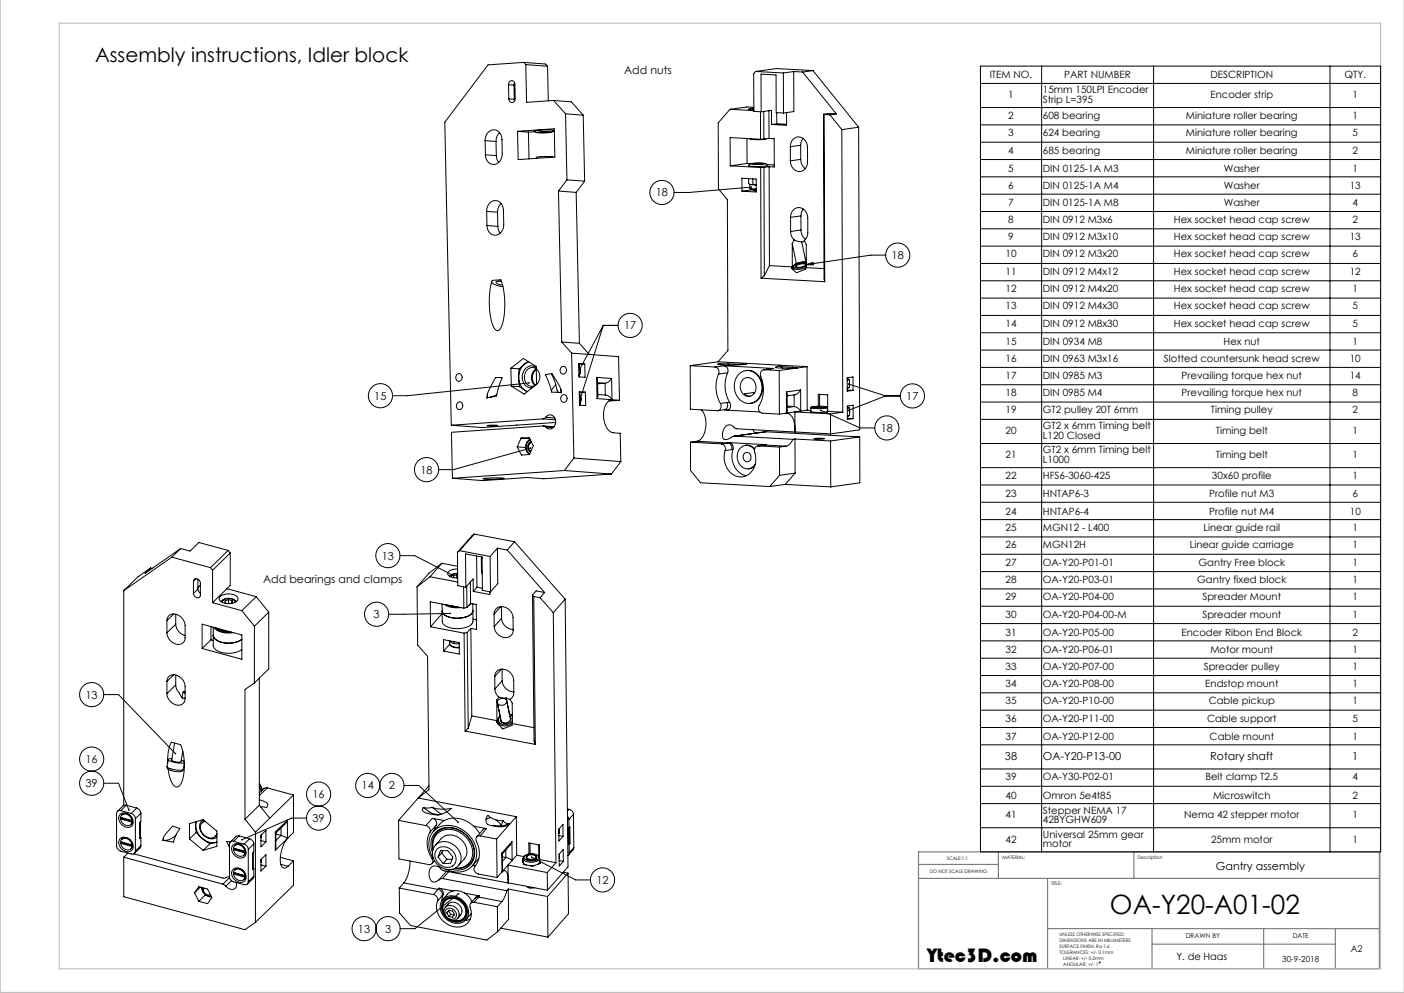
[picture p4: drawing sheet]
<svg xmlns="http://www.w3.org/2000/svg" width="594mm" height="420mm" viewBox="0 0 594 420" stroke-linecap="round" stroke-linejoin="round" font-family="sans-serif">
<g fill="none" stroke="#000" stroke-width=".42">
<path d="M215.1 35.8a1.38 1.38 0 0 1 1.3-1.7 1.38 1.38 0 0 1 1.4 1.5l.2 6a1.38 1.38 0 0 1-1.3 1.8 1.38 1.38 0 0 1-1.4-1.6M215.1 35.8l.2 6M215.1 35.8l2.3 .2M217.4 36l.2 6M217.7 35l-.3 1M221.6 26.4l-15.1 1-18.3 24.3 2.7 128.2M221.6 26.4l.8 .9M221.6 26.4l9.2 .7 .9 .9M222.4 27.3l.4 16 11.4-.8M222.4 27.3l9.3 .7M231.7 28l.3 14.7M319.7 30.2l11.7 .7"/>
<path d="M319.7 30.2l-.8 1v15.9l3.1 .2M331.4 30.9l.1 16.9M335.8 30.3l.1 16.9-4.4 .6M335.8 30.3l3.8 .2M335.8 30.3l-4.4 .6M339.6 30.5l14.2 17.7M343.9 29.9l-4.3 .6M343.9 29.9l19.4 23.9M343.9 29.9l-15.4-.9-8.8 1.2M414.8 28h169.3v332.3h-169.3zM414.8 35.3h169.3M440.7 28v332.3"/>
<path d="M488.1 28v332.3M562.7 28v332.3M205.2 59.5a3.7 3.7 0 0 1 1.6-3.8 3.7 3.7 0 0 1 4.1 0l.8 .9 .6 1.8 .2 6.6a3.7 3.7 0 0 1-1.6 3.8 3.7 3.7 0 0 1-4.1 0l-1-1.5-.4-1.8M205.2 59.5l.2 6M205.2 59.5l4.7 .3M209.9 59.8l.1 6M211.4 56.1l-1.2 1.8-.3 1.9M215.3 41.8l2.3 .2M217.6 42l.1 .7M219 55.5l15.5-1 .2 11.9-15.5 1.1zM219 55.5l4.6 .4M223.6 55.9l.2 11.3"/>
<path d="M226.7 55.8l-3.1 .1M226.9 56l3.7-.3 2.9 .2-3.7 .3zM228.1 56l4.2-.1zM233.5 55.9l.7-.7-4.2-.2-3.8 .4 .7 .6M234.2 42.5l5.1 5.6M234.2 42.5l7.5 .6 5 5.6M234.5 55.5l-.7 .1M239.3 48.1l.6 28M239.3 48.1l7.4 .6M246.7 48.7l.6 27.9M308.9 46.2l-5 5.7 .1 27.9 3.7 4.7 .3 63.8-4.2 4.7M308.9 46.2l10 .6"/>
<path d="M316 58.6l.1 10.6M317.2 58.7a15.3 15.3 0 0 0 6.8 .1M318.9 45.4l-2.9-.2-7.1 1M318.9 45.8l-2.2 .4 2.2 .3M321.7 47.3l.1 11.6M321.8 58.9l-12.9-.7v11.9M322 47.3l4.4-.6v5.9M322 47.3v-16l6.3 .4 .1 15.9 3.1 .2M323.1 47.1l.1 11.8M323.2 58.9h-1.4M325.3 46.8l.1 11.8M325.4 58.6l2.1 .1 .1 11.9-2.2-.1"/>
<path d="M325.4 58.6l-2.2 .3M328.6 47.6v4.7M328.6 52.3l-2.2 .3M328.6 52.3l4.2 .3M332.8 47.6v5.4l-6.4-.4M339.7 58.5l-.6 1.1-.4 1.8M348.4 48.3l.3 .1M348.4 48.3l.2 69.7 .3 1.1M348.7 48.4l2.4 .2M348.7 48.4l.2 70.7M351.1 48.6l5.1 6.2M353.8 48.2l-2.7 .4"/>
<path d="M353.8 48.2l-3.2-.2-2.2 .3M356.2 54.8l.4 119.5M363.3 53.8l-7.1 1M363.3 53.8l.4 128-12.3 1.7M414.8 45.5h169.3M414.8 52.8h169.3M205.4 65.5l4.6 .3M210 65.8l.2 1.3 .8 1.6M233.9 66.5l-1.3-.3-3.6 .1a2.4 2.4 0 0 0-2.4 .7M239.9 76.1l-3.6 4.7M239.9 76.1l7.4 .5M247.3 76.6l-3.5 4.8"/>
<path d="M308.9 70.1l12.9 .8M313.9 75.4l6 .3v5.5l-6-.3zM316.1 69.2h1.3l-.8 .8 .2 .2 3.7 .2 4.3-.3-.8-.9M316.1 69.2l-7.2 .9M316.7 75.6v2.1l.9 .4M317.3 79.6l2.6 .3M317.3 79.6l.5 .5M317.5 69.2l3.5-.2 3 .2-3.6 .3zM317.6 78.1l-.4-.2 .1 1.7M317.6 78.1l2.3 .1M317.8 79.2l-26.4 2.2h-6.2M318.5 75.7v2.3"/>
<path d="M318.5 78l1.4 .2M318.5 78l-.9 .1M318.6 69.2l4.2 .1zM321.8 70.9l.2 46.8M323.2 70.8l-1.4 .1M323.2 70.8l.2 45.8M324.4 69.6l3.2 .2M325.4 70.5l.1 41.9M325.4 70.5l-2.2 .3M334.4 62a3.6 3.6 0 0 1 3.1-4.1 3.6 3.6 0 0 1 4 3.3l.2 7.2a3.6 3.6 0 0 1-3.1 4.1 3.6 3.6 0 0 1-4-3.2l-.2-1.3M334.4 62v6M338.7 61.4l.1 6"/>
<path d="M338.7 61.4l-4.3 .6M338.8 67.4a4.8 4.8 0 0 0 1.9 3.9M338.8 67.4l-4.4 .6M414.8 60.1h169.3M414.8 67.5h169.3M414.8 74.8h169.3M205.9 89.4a3.7 3.7 0 0 1 1.6-3.8 3.7 3.7 0 0 1 4.1 0l.7 .9 .6 1.8 .2 6.6a3.7 3.7 0 0 1-1.5 3.8 3.7 3.7 0 0 1-4.2 0l-1-1.4-.4-1.9M205.9 89.4l.1 6M205.9 89.4l4.6 .4M206 95.4l4.6 .3M210.5 89.8l.1 5.9M210.6 95.7l.3 1.5 .7 1.4"/>
<path d="M212 86l-1.2 1.9-.3 1.9M236.3 80.8l1.3 63.8M236.3 80.8l7.5 .6M243.8 81.4l1.3 63.8M317.9 80.1l2 .2M318.6 80.2l-4.7 .7M319.9 80.3l-1.2 .2 1.2 .2M334.5 91.9a3.6 3.6 0 0 1 3.1-4.1 3.6 3.6 0 0 1 4 3.2l.2 7.3a4.4 4.4 0 0 1-1.5 3.4M334.5 91.9v6M334.5 97.9a4.9 4.9 0 0 0 1.5 3.6M338.8 91.3l-4.3 .6M338.8 91.3l.1 6"/>
<path d="M338.9 97.3a4.8 4.8 0 0 0 1.9 3.9M338.9 97.3l-4.4 .6M339.8 88.4l-.6 1.1-.4 1.8M414.8 82.1h169.3M414.8 89.5h169.3M414.8 96.8h169.3M208 119.3l1.6 1.2 3.2 .7M208.3 118.6l3.6-.3a31.7 31.7 0 0 1 0 20.3 1.55 1.55 0 0 1-1.6 1.3 1.55 1.55 0 0 1-1.5-1.5 32.4 32.4 0 0 1-.5-19.8zM212.2 119.1l-.2-.1a1.35 1.35 0 0 0-2.1 .6l1.1 .6 1.6 .3M322 117.7l26.9 1.4M323.4 116.6l-1.4 1.1M325.5 112.4l9.7 .5"/>
<path d="M325.5 112.4l-2.1 4.2M335.2 103.1v9.8M335.2 103.1l1.7 8.4M335.2 112.9l-.3 .6 2.1 1.9 3.8-1.6 .3-.6M335.4 113.2l.2 .9M336 101.5l3.2 .8M336 101.5l-.8 1.6M336.8 112.1l1.3-.7a1.98 1.98 0 0 1 2.9 .5l-1.8 1a2.23 2.23 0 0 1-2.7-.4zM339.2 102.3l1.8 8.6M340.3 101.7l-.5 .5-.6 .1M340.3 101.7l.8 1.7v9.8M340.8 112.2a1.04 1.04 0 0 0-1.7-.6 2.12 2.12 0 0 0-2.2 1.3l.1 .1"/>
<path d="M340.8 112l3.2-1 .1 1zM341.1 112.4l-1.9 .8a2.82 2.82 0 0 1-3.5-.5 5.7 5.7 0 0 1 5.4-1.8h-2.3a3.4 3.4 0 0 0-3.4 2.3M341.1 113.1l-2.1 .7a3.3 3.3 0 0 1-3.6-.6M341.1 113.2l7.5 .4M374.7 107.9h-6.2l-27.7 4.1M414.8 104.1h169.3M414.8 111.4h169.3M414.8 118.8h169.3M255.2 137.6h6.3M255.2 137.6l-9.7 31M255.2 137.6l-10.1 18.8M414.8 126.1h169.3"/>
<path d="M414.8 133.4h169.3M193.4 158.4a1.56 1.56 0 0 1 2.2 .8 1.56 1.56 0 0 1-1.2 2.1 1.64 1.64 0 0 1-1.6-1.1 1.64 1.64 0 0 1 .6-1.8zM216.2 155.7l5.2-4.1 5.5 3.4 .1 7.5-5.3 4.2-5.4-3.4M216.2 155.7l.1 7.6M216.2 155.7l3.5 .3M219.4 159.8a6.5 6.5 0 0 0 2.8 5.4M219.4 159.8l.4 3.7 2.4 1.7M219.7 156l-.3 3.8M222 154a7.2 7.2 0 0 0-2.6 5.8M222 154l-2.3 2M223.1 156.4a3.2 3.2 0 0 1 3.8-.5 3.2 3.2 0 0 1 1.5 3.6 3.3 3.3 0 0 1-1.8 3.4 3.3 3.3 0 0 1-3.8-.6 4.6 4.6 0 0 1 .3-5.9zM223.5 152.9l-1.5 1.1"/>
<path d="M223.7 153.1l-1.7 .9M226.9 155.5a4 4 0 0 0-4.4 .1 4 4 0 0 0-1.5 4.1 4 4 0 0 0 4.2 4.3M226.9 156.3a4.5 4.5 0 0 0-.3 6.7M226.9 156a4.5 4.5 0 0 0-.5 7.1M233.3 158.1l1.5 3.5 .9 3.5a1.33 1.33 0 0 0 1.5 1M237.5 155.3a1.56 1.56 0 0 1 2.2 .9 1.56 1.56 0 0 1-1.2 2 1.64 1.64 0 0 1-1.5-1.1 1.64 1.64 0 0 1 .5-1.8zM237.6 144.6l4.2 4.8M237.6 144.6l7.5 .6M241.8 149.4l1 44.3M241.8 149.4l19.9 1.5 .4 18.4M244.8 153.7l2.6 .2 .1 5.7-2.6-.2zM244.8 154.9a3.1 3.1 0 0 1 .1 3.9"/>
<path d="M244.8 154.9a3.2 3.2 0 0 1 .1 3.9M245.1 154.1v1.1M245.1 154.1h-.3M245.1 145.2l4.2 4.7M245.2 158.5v.9M247.4 153.9l-2.3 .2M252.4 159.6l.4 1.2 .1 6.7-.3 1.1M252.4 159.6l6.3 .5M252.4 159.6l.2 9M292 154.7l.1 18.4 11.3 .6a1.94 1.94 0 0 0 1.4-3.1M292 154.7l10.5 .5M302.5 155.2a2.09 2.09 0 0 1 1.5 3"/>
<path d="M303.8 153l37.6 2.1M303.8 153l-11.8 1.7M304 158.2a14 14 0 0 0 .8 12.4M304.3 153.8l-.7 .2 5.7 .5 6.5-.5-7.8-.2M304.3 153.8h3.7M304.3 153.8l.8 .5M306.3 154.7a2.09 2.09 0 0 1 1.5 3M306.3 154.7l20.9 1.1M306.3 154.7l-3.8 .5M307.8 157.7a14 14 0 0 0 .9 12.6M307.8 157.7l-3.8 .5M308 153.8l.6 .7"/>
<path d="M312.8 158.1a5.7 5.7 0 0 1 9.3 3.7 6.4 6.4 0 0 1-5.9 8.8 7.5 7.5 0 0 1-3.4-12.5zM315.6 156.7a7.1 7.1 0 0 1 6.4 10.5 5.5 5.5 0 0 1-4.5 3.4M327.2 155.8l-4.1 .6M327.2 155.8l-.3 .1M328.2 155.2l1.7-.4 7.5 .8-6.7 .1-2.5-.2zM329.7 156.7l-6.4-.3a1.88 1.88 0 0 0-1.4 2.8 14.5 14.5 0 0 1-1 13.1 2.05 2.05 0 0 0 1.6 2.5l7.2 .4M329.7 156.7v18.5M329.9 154.8l1.3 .9M335.4 155.3l-.1 .5M341.4 155.1l.1 18.4M341.4 155.1l-11.7 1.6M358.4 159.8l2.5-.4v5.7l-2.5 .4z"/>
<path d="M358.4 159.9l.9 .7M414.8 140.7h169.3M414.8 148.1h169.3M414.8 155.4h169.3M193.6 170.3a1.56 1.56 0 0 1 2.2 .9 1.56 1.56 0 0 1-1.2 2 1.64 1.64 0 0 1-1.5-1.1 1.64 1.64 0 0 1 .5-1.8zM206.2 166.8l3.4-7h2.8l-1.7 5-.6 2.7-4.1 .8M206.2 166.8l-.2 1.5M206.2 166.8l.1 1.4-.3 .1M210.2 166.9l-2.5 1h.3M216.3 163.3l3.6 .3M218.6 179.8h.1M222.2 165.2l.9 .4z"/>
<path d="M223.8 162l-51.5 5.4h-6.2M229.7 177.2l-38.8 2.7M229.7 177.2l5.3 .4M230.8 176.5l-1.1 .7M230.8 176.5a2.4 2.4 0 0 1 3-.7 2.4 2.4 0 0 1 1.3 2.8 2.47 2.47 0 0 1-1.3 2.5 2.47 2.47 0 0 1-2.9-.4M230.8 176.5l3.9 .3M235.1 178.7l-31.2 2.1-13-.9M235.1 162.7l-1.4 1.8-.4 .9M237.3 164.6l-3.7-6.5-2.9 .4 2 4.7 .7 2.7 4.1 .2M237.3 164.6l.2 1.5M237.8 167.3a1.56 1.56 0 0 1 2.2 .8 1.56 1.56 0 0 1-1.2 2.1 1.64 1.64 0 0 1-1.6-1.1 1.64 1.64 0 0 1 .6-1.8zM245.1 165.7l2.6 .2 .1 5.7-2.6-.2z"/>
<path d="M245.2 170.7a3.3 3.3 0 0 0-.1-3.8 3.1 3.1 0 0 1 .1 3.9M245.3 166l.1 1.2M245.3 166.1h-.2M245.4 170.4v1M247.7 165.9l-2.4 .1M252.6 168.6l6.3 .5M252.8 161.9l3.2 .2M252.9 166.8l3.4 .3a3.8 3.8 0 0 1 2.6 2M256 162.1l-3.2 .2M256 162.1l.1 5M258.7 160.1a4.2 4.2 0 0 1-2.7 2M258.7 160.1l.2 9"/>
<path d="M259.2 169.1a4.9 4.9 0 0 0-3.8 5.5 8.1 8.1 0 0 0 3.7 8.4l3.3 .3 .3 11.9M259.2 169.1l2.9 .2M259.2 169.1h-.6M262.1 169.3l-4.6 .3M296.7 173.3a10 10 0 0 1-1 13l-.8 .3M306.4 173.3l-2.7 .4M306.4 173.3l1.1 .2M307.5 173.5l14 .7M307.5 170.3h1.2M307.5 170.3a1.99 1.99 0 0 1-1.1 3M307.5 170.3l-2.7 .3M308.7 170.3a1.97 1.97 0 0 1-1.2 3.2"/>
<path d="M314.2 160.7a3.5 3.5 0 0 1 4.2-.3 3.5 3.5 0 0 1 1.4 3.9 3.3 3.3 0 0 1-3.1 3.4 3.3 3.3 0 0 1-3.4-3.1l-.1-1.9zM319.1 166.3l-.3-.3-3.8 .6 1.3 .8 1 .2M332.7 165.8l.3 1 .1 6.7-.4 1.2M332.7 165.8v8.9M333.1 171.8l2.9 .2M336 167v5M336 172l-2.9 .4M338.7 164.9a3.7 3.7 0 0 1-2.4 2.1l-3.3 .4M338.7 164.9l.1 9-1.5-1.5-1.3-.4M338.7 164.9l-6 .9M341.5 173.5l1.6 .1M341.5 173.5l-8.8 1.2"/>
<path d="M343 172.5l3.5 .3 3.5-.3 .1 1.7M343 172.5l.1 1.7M343.1 174.2l.1 .1M343.1 174.2l-.1 .1M343.5 172.1l3.2-.3 2.9 .3-3.2 .3zM343.6 172l-.5 .5M344.3 172.1h4.5l-2.5 .2zM346.2 171.8v-5l4 .2v7M346.8 166.8v5M347.2 173.5l16.7 7.5h6.2M347.9 172.3h-2.8M349.5 172l.5 .5"/>
<path d="M350 174.2l-.2 .1M350.1 174.2h.1M350.2 174l6.4 .3M350.2 174l-.2 .3-3.7 .2-3.4-.2 .2-.3M351.4 175.1l-15.1-.9-.1 8.5a10 10 0 0 0-2-7.4l-1.3-.5-3.2 .4M351.4 175.1v8.4M356.6 174.3l-5.2 .8M358.4 165l2.5 .1M358.5 171.7l2.4-.3 .1 5.7-2.5 .3zM358.5 171.8l.9 .8M358.5 176.9l2.5 .2M358.9 162.4l15.8 5.1"/>
<path d="M359.3 160.6v3.2M359.3 160.6l-.9 .1M359.3 163.8l-.9 .6M359.3 163.8l-.9 .1M359.4 172.6v3.1M359.4 172.6l-.9 .1M359.4 175.7l-.9 .7M359.4 175.7l-.9 .2M374.7 167.5h6.2M374.7 167.5l-15.7 6.1M414.8 162.7h169.3M414.8 170.1h169.3"/>
<path d="M414.8 177.4h169.3M206.1 180l4.5-.1zM218.8 189l3.6 .3M220.4 185.3l3.4-.2 1.8 3.4-1.6 3.7-3.4 .3-1.8-3.5M220.4 185.3l-1.6 3.7M220.4 185.3l3.7 .3M224.2 185.8a3.8 3.8 0 0 0-.2 6.4M224.4 186.1a3.4 3.4 0 0 0-.2 5.8M224.5 189.5l-32.7 9.1h-6.2M224.7 186.8a2.46 2.46 0 0 0-1.5 2.1 2.46 2.46 0 0 0 1.3 2.3M224.9 187.1a2.17 2.17 0 0 0-.3 3.8M230 180.2l4.4 .3"/>
<path d="M230.9 180.7l-1.1-.5-38.8 2.7 .4 19.4M230.9 180.7l3.1 .2M238.8 199l-47.4 3.3M238.8 199l19.9 1.5M242.8 193.7l-4 5.3M242.8 193.7l19.9 1.5M262.7 195.2l-4 5.3M292.1 187l13.1 .7M292.1 187l.1 12 4.2 5.2 29.2 1.6M294.9 186.6l-2.8 .4M294.9 186.6l13.1 .8M305.2 187.7a2.07 2.07 0 0 1 1.6 2.8"/>
<path d="M308 187.4a2.07 2.07 0 0 1 1.5 2.8M308 187.4l-2.8 .3M308.6 187.2a2.11 2.11 0 0 1 1.5 2.8M308.6 187.2l15.5 .9M308.6 187.2l-.6 .2M309.5 190.2l-2.7 .3M310.1 190a8.5 8.5 0 0 0 5.7 11.2M310.1 190l-.6 .2M310.8 184.5l24.6 1.3M315.1 191.7a1.86 1.86 0 0 1 2.6 1.4 1.86 1.86 0 0 1-2.2 2.1 2.21 2.21 0 0 1-.4-3.5zM315.4 188.4a3.9 3.9 0 0 1 3.9 1.5M318.7 181.7l.8 1.5"/>
<path d="M319.2 190.2a4 4 0 0 0-4.7-1.6 4 4 0 0 0-2.6 4.2 4.4 4.4 0 0 0 1.9 4.6 4.4 4.4 0 0 0 4.9-.1l.8-.9M319.3 197l-1.3 1-1.2 .3M323.5 188.2h.1M323.6 188.2l-3 .4M323.6 188.2l8.9 .5M324 182.6l-13.5 1.9M324 182.6l-13.2 1.9M324 182.6l39.7 2.2M324.1 188.1l-.6 .1M324.1 188.1l-.5 .1M329.8 189.1l-9-.5a2.14 2.14 0 0 0-1.3 3.5 7.4 7.4 0 0 1-6.4 9.6 8.4 8.4 0 0 1-6.3-11.2M329.8 189.1v11.9"/>
<path d="M332.5 188.7l-2.7 .4M335.4 185.8a4.3 4.3 0 0 1-2.9 2.9M336.3 185.7l.1 14.4M336.3 185.7l15.1 .8M336.3 185.7l-.9 .1M344.3 185.6l4.5-.1zM351.4 183.5l-40.5-2.4a2.6 2.6 0 0 0-2.8-1.4 2.6 2.6 0 0 0-2.1 2.4 3.3 3.3 0 0 0 .6 3.8 5.9 5.9 0 0 0 3.7-1.4h.5M351.4 186.5l.1 19.4M363.7 184.8l-12.3 1.7M363.7 184.8l.1 19.4-12.3 1.7M414.8 187.6h169.3M414.8 197.8h169.3"/>
<path d="M204.3 202.5l4.3-.4 4.7 .2-4.3 .4zM258.7 200.5l-28.6 2-6.9-.5-18.8 1.3-13-1M329.8 201l-4.2 4.8M332.2 204.9l19.3 1M332.2 204.9l-6.6 .9M336.4 200.1l-6.6 .9M336.4 200.1l-4.2 4.8M414.8 205.1h169.3M414.8 212.5h169.3M414.8 219.8h169.3M72.7 235.7l-20.3 14.1M72.7 235.7l16.4 4.4"/>
<path d="M76.4 232l-3.7 3.7M76.4 232l4 1.1 3.7-3.7 12.4 3.4M76.4 232l-15 10.5 2.3-2.3M96.5 232.8l-7.4 7.3M96.5 232.8l.9 1.1M97.4 233.9l-7.5 7.3M97.4 233.9v13.7l-7.5 7.3M169.2 235h6.3l16.1 8.3M186.9 238.2l-5 5.8M186.9 238.2l6.7 1.3M186.9 238.2l-5.4 4.3-5.1 5.7M193.5 233.6l.2 14.1 3.4 .7"/>
<path d="M194.4 232.9l13 2.5M194.4 232.9l-.9 .7M200.6 225.9l-6.2 7M200.6 225.9l17.1 3.2M200.6 225.9l-7.1 7.7M201.6 235.2l.2 13.2M203.6 236.4l.1 5.3M203.9 235.6l-.3 .8M203.9 235.6l.2 14.1 3.4 .7M203.9 235.6l-7-1.3 .2 14.1M204 236.1l-.4 .3M207.4 235.4l.1 15"/>
<path d="M210.4 231.9l4.2 .7M210.4 231.9l-3 3.5M210.4 231.9l.2 14.9-3.1 3.6M214.6 232.6l15.8 18M217.7 229.1l-3.1 3.5M217.7 229.1l21.4 24.3M414.8 227.1h169.3M414.8 234.4h169.3M52.4 249.8v90.8M63.7 240.2l-5.3 3.7-6 5.9M63.7 240.2l.7 .2M73.5 259.7l-2.9 2.8"/>
<path d="M74.3 259.8v4.2M81.8 245.9a1.52 1.52 0 0 1 1.9-1 1.52 1.52 0 0 1 1.1 1.7v5.2a1.52 1.52 0 0 1-1.9 1 1.52 1.52 0 0 1-1.1-1.8M81.8 245.9v5.1M82.9 244.8l-1.1 1.1M83.7 249.2l.2 .7 .9 .9M83.7 249.2l-1.9 1.8M83.7 245v4.2M84.8 247.5l-1.1 1M89.1 240.1l.8 1.1M89.9 241.2v13.7M89.9 254.9l12.4 3.4M93 252.5a5.8 5.8 0 0 1 7.6 .2 1.91 1.91 0 0 1-1.9 2.4 5 5 0 0 1-6-1.6z"/>
<path d="M94.2 254.8a1.56 1.56 0 0 1 1.9-1.6 2.24 2.24 0 0 1 3.2 1.6M96 249l12.4 3.4M96.7 253.7l1.5 .4M96.7 253.7l-1.5 .4 .1 .9 1 .3M96.7 253.7v1.6M98.2 254.1l.1 .9-1.1 .3M98.2 254.1v.9M100 254.4a4.5 4.5 0 0 0-6.5 0M102.3 258.3l5.3 6.6M108.4 252.4l-6.1 5.9M108.4 252.4l5.3 6.5M113.7 258.9l-6.1 6"/>
<path d="M113.7 258.9v24l-6.1 6M176.4 248.2l.3 24.7 4.2 4.7 .6 56.4-4.6 3.5M181.9 244l-5.5 4.2M181.9 244l11.8 2.2M187.1 258.5a4.2 4.2 0 0 0 4.1 2.8 9.5 9.5 0 0 0 8.6-2.1l.3-.9a4.4 4.4 0 0 1-4.4 3 9.1 9.1 0 0 1-8.5-2.1zM187.1 259.5l-5 5.6M188 255.7a10.4 10.4 0 0 0 7 1.3M189 255.9l2.4 .7 2.5 .2M190.5 259.5l-26.1 .3M191.1 256.2l.7 .2M193.2 243.1h.4M193.2 243.1l-1.4 .5 .2 .7"/>
<path d="M193.2 243.1v1.3M193.6 240.7a3.7 3.7 0 0 0-4.2 1.9 3.9 3.9 0 0 0 4.2 1.8M193.6 242.5a4.3 4.3 0 0 0-3.3 1.2M193.6 242.6a2.48 2.48 0 0 0-2.8 1.4M196.1 248.2l.1 9M196.2 257.2l-14.2-2.7 .1 10.6M197.1 248.4l3.1-3.5v5.2M197.5 248v9M197.5 257l-1.3 .2M199 246.2l.1 9M199.1 255.2l2.4 .5 .1 10.5-2.4-.4M199.1 255.2l-1.6 1.8"/>
<path d="M199.4 255.3l-1 .7M200 255.4l.1 7.3a4 4 0 0 1-3.9 2.9 9.8 9.8 0 0 1-8.8-1.8l-.3-.9-.1-7.4M200.2 250.1l7 1.4v-1.2M201.8 248.4l-1.6 1.7M201.8 248.4l2.3 .4M203.7 241.7l.3 1M204 241.4l-.3 .3M209 259.7a3.5 3.5 0 0 1 2.6-3.1 3.5 3.5 0 0 1 3.8 1.2l1.2 1.6 .4 1.2 .1 5.9a3.5 3.5 0 0 1-2.5 3.2 3.5 3.5 0 0 1-3.8-1.3l-1.3-1.6-.4-1.8M209 259.7l.1 5.3M211.8 256.6l-2.8 3.1M212.1 256.6l.1 4.9M225.3 251.7l.5 .6"/>
<path d="M225.3 251.7l.6 61.7 .6 1.5M225.8 252.3l2.7 .5M225.8 252.3l.7 62.6M228.5 252.8l5.6 6.3M230.4 250.6l-1.9 2.2M230.4 250.6l-3.6-.7-1.5 1.8M234.1 259.1l1.1 105.8M239.1 253.4l-5 5.7M239.1 253.4l1.2 113.3-8.7 9.8M414.8 241.8h169.3M414.8 249.1h169.3M414.8 256.4h169.3"/>
<path d="M70.6 262.5a3.1 3.1 0 0 1 2.1-2.8 3.1 3.1 0 0 1 3.3 .9l1.1 .9 1 1.8 .2 6.5a3.1 3.1 0 0 1-2 2.7 3.1 3.1 0 0 1-3.4-.8l-1.8-2.1-.5-1.9M70.6 262.5v5.2M74.3 264a5.3 5.3 0 0 0 4 4.8M74.3 264l-3.7 3.7M85.5 264l16.8 4.6v10.3l-16.8-4.6zM89.3 270.6l-3.8 3.7M89.3 270.6l.9 .3M89.3 265v5.6M90.2 268.7a4.7 4.7 0 0 0 4.7 3.2 9.9 9.9 0 0 0 7.4-1.5 10.1 10.1 0 0 1-11.5-.3zM90.2 265.3v7.7a4.3 4.3 0 0 0 4.3 3.1 10.2 10.2 0 0 0 7.8-1.4M90.5 265.3a8.5 8.5 0 0 0 8.2 2.3M91.3 265.6a7.8 7.8 0 0 0 6.7 1.8"/>
<path d="M91.4 265.6l.7 .7M92.2 265.8a7.2 7.2 0 0 0 4.8 1.3M107.6 264.9v24M182.1 265.1l14.3 2.7M187.6 270.5l6.7 1.3v4.8l-6.6-1.2zM190 271l2.1 1.2M190.2 271.2v1M190.2 272.2a3.3 3.3 0 0 0 4.1 1.6M190.2 272.2a3.2 3.2 0 0 0 4.1 1.8M190.3 272.5l-2.6 2.9M192.1 271.4v.8M192.1 272.2l2.2 .1"/>
<path d="M196.4 267.8l.4 41.4M197.7 267.5l.4 40.6M197.7 267.5l-1.3 .3M199.2 265.8l.4 37M199.2 265.8l-1.5 1.7M200.1 261.8l1.5 .3M212.2 261.5a5 5 0 0 0 4.9 4.7M212.2 261.5l-3.1 3.5M414.8 263.7h169.3M414.8 271.1h169.3M414.8 278.4h169.3M43.9 293.8h6.2l24.1 25"/>
<path d="M70.6 288.2a3.1 3.1 0 0 1 2.1-2.7 3.1 3.1 0 0 1 3.3 .8l1.1 .9 1 1.9 .2 6.4a3.1 3.1 0 0 1-2 2.7 3.1 3.1 0 0 1-3.4-.8l-1.8-2.1-.5-1.9M70.6 288.2v5.2M73.5 285.4l-2.9 2.8M74.3 289.7a5 5 0 0 0 1.6 3.5l.3 .6a1.77 1.77 0 0 0 2.1 1.5M74.3 285.5v4.2M74.3 289.7l-3.7 3.7M77.4 292.6l-.4 2.5M78.3 292.4l-.9 .3 .9 .5M107.6 288.9l-4 2.7v54.9M109.7 286.8v53.8M209.3 286.2a3.5 3.5 0 0 1 2.5-3.2 3.5 3.5 0 0 1 3.9 1.3l.8 1 .8 1.8 .1 5.9a2.99 2.99 0 0 1-1.6 2.8M209.3 286.2l.1 5.3"/>
<path d="M209.4 291.5a4.7 4.7 0 0 0 1.6 3.4M210.2 296.1v8.7M210.9 296.1a1.86 1.86 0 0 1 2.1-.8 1.86 1.86 0 0 1 1.3 1.8 2.13 2.13 0 0 1-2 1.2 2.13 2.13 0 0 1-1.9-1.2zM211 294.9l3.2 .3M211 294.9l-.8 1.2M212.1 283l-2.8 3.2M212.4 283l.1 4.9M212.5 287.9a5 5 0 0 0 4.9 4.7M212.5 287.9l-3.1 3.6M214.2 295.2l1.6 .6M214.2 295.2l1.7 8.8a2.11 2.11 0 0 1-1.6 1.8 2.11 2.11 0 0 1-2.3-1l-1.8-8.7M215.8 295.8l.9 1.6 .1 8.7"/>
<path d="M414.8 285.7h169.3M414.8 293h169.3M73.9 314.3l-1.2 7.3 1.7 .6h2.2l.7-4.5M196.8 309.2l29.7 5.7M198.1 308.1l-1.3 1.1M199.6 302.8l10.6 2M199.6 302.8l-1.5 5.3M210.2 304.8l-.2 .8 2.7 2.7 3.9-1.5 .2-.7M210.6 305.1v.1M210.6 305.2a3.8 3.8 0 0 0 6.2 .5M210.6 305.2l.2 1.2M210.7 305.7l-.2 .4"/>
<path d="M211.6 302.8l-.9 1.2-.1 1.1M211.6 303a2.05 2.05 0 0 0-.5 2.5 2.05 2.05 0 0 0 2.4 1l1.7-.4 1.6-1.3M212.4 308l.7 .2M215.6 302.1l1.2 1M215.6 302l1.2 .6M215.7 303a1.73 1.73 0 0 1 .2 1.9 1.73 1.73 0 0 1-1.7 .9 1.71 1.71 0 0 1-1.8-.1 1.71 1.71 0 0 1-.6-1.9M216.8 306.1l9.1 1.7M414.8 300.4h169.3M414.8 307.7h169.3M414.8 315h169.3M43.9 331.3h6.2l4.4 11.3M70.7 324.2a2.14 2.14 0 0 0 2.5 1.9l1.1 .2a2.46 2.46 0 0 0 3.3-.9"/>
<path d="M70.9 322.7l.1-3a13.8 13.8 0 0 1 1.5-5.8l3.9 1.1a22.4 22.4 0 0 1-.1 16.9 1.77 1.77 0 0 1-1.8 1 1.77 1.77 0 0 1-1.5-1.4l-1.1-2.6-.8-3.6M71.2 321.2l-.5 3M72.8 320.8a.92 .92 0 0 0-1.5 .7l3.2 1.1 2.3 .2 1.2-.3M76.7 321.5l1.3 .6M78 322.9l-.4 2.5a8.2 8.2 0 0 1-6.9-1.2M109.7 331.4l1.4 2.7M109.7 338.3l2.5 .9 1.1 1.1-.5 1.3-2.5-.3M109.7 333.2l.9 1.4M109.7 332l1.1 2.4M113.1 333.3l-1.3 .1-2.1 2.1M113.1 333.3l-3.4 3.1M113.1 333.3l11.1 3"/>
<path d="M124.2 336.3v15.8l-2.4 2.3a13.6 13.6 0 0 0-2.7 11.9 1.54 1.54 0 0 0 1.3 .9 1.54 1.54 0 0 0 1.4-.8M124.2 336.3l-16.1 15.7M170.9 332.2h6.3l16.7 15.6M176.9 337.5l41.5 7.9M176.9 337.5l-8.3 9.5M181.5 332.4l-4.6 5.1M414.8 325.2h169.3M414.8 332.6h169.3M414.8 339.9h169.3M51 354.6a3.6 3.6 0 0 1 4.2 .8 3.6 3.6 0 0 1 .6 4.2 3.6 3.6 0 0 1-4.4-.6 3.6 3.6 0 0 1-.4-4.4zM51 344.3a3.6 3.6 0 0 1 4.2 .8 3.6 3.6 0 0 1 .6 4.2 3.6 3.6 0 0 1-4.4-.6 3.6 3.6 0 0 1-.4-4.4zM51 346.4a2.89 2.89 0 0 0 4.6 2.2l.3-.9"/>
<path d="M51 356.7a2.89 2.89 0 0 0 4.6 2.2l.3-.9M51 346.4l4.9 1.3M51 356.7l4.9 1.3M51.1 342.9a1.29 1.29 0 0 0-1.8 1.2v13.7a2.45 2.45 0 0 0 1.8 2.2l4.4 1.2a1.29 1.29 0 0 0 1.8-1.2M51.1 342.9l4.4 1.2M51.3 344.9a2.89 2.89 0 0 1 4.6 2.2l-4.9-1.4zM51.3 355.2a2.89 2.89 0 0 1 4.6 2.1l-4.9-1.3zM51.5 344.7a2.76 2.76 0 0 1 2.9-.2 2.76 2.76 0 0 1 1.5 2.6M51.5 355a2.76 2.76 0 0 1 2.9-.2 2.76 2.76 0 0 1 1.5 2.5M51.7 345.9l.1 .3M51.7 356.2l.1 .2M51.8 346.2l-.8 .2"/>
<path d="M51.8 346.2l4.1 1.1M51.8 356.4l-.8 .3M51.8 356.4l4.1 1.2M53.4 340.6l-1.2 .1-2.5 2.4M53.4 340.6l-2.3 2.3M53.4 340.6l4.4 1.2M55.5 344.1a2.45 2.45 0 0 1 1.8 2.2M55.9 347.3l.2 .3M55.9 357.6l.2 .3M55.9 347.1v.2M55.9 357.3v.3M56.1 347.6l-.7 1.1"/>
<path d="M56.1 357.9l-.7 1.1M56.1 347.6l-.2 .1M56.1 357.9l-.2 .1M57.3 346.3v13.7M57.8 341.8a2.45 2.45 0 0 1 1.8 2.2M57.8 341.8l-2.3 2.3M59.3 354.2l-.2 .2M59.3 347.7v6.5M59.3 354.2l.3 .1M59.6 357.7l-.3 .9-2.4 2.3M59.6 344l-2.3 2.3M59.6 344v3.4l-.5 .5v6.8l.5-.4"/>
<path d="M59.6 354.3v3.4M59.6 357.7l-2.3 2.3M68.9 355.4l.3 .1M69.2 354.2a14.1 14.1 0 0 1 3.8-4.7l3.1 1-2.1 3.6-.7 2.1-4.4-.8M69.2 354.2l-.3 1.2M69.2 354.2v1.3M74.5 353.2a6.9 6.9 0 0 1-5.3 2.3M80.2 354.8v-6.4l5.8-1.7 5.8 4.8v6.5l-5.8 1.7M80.2 354.8l5.8 4.9M82.8 349.1a7.6 7.6 0 0 0 2.9 5.6M82.8 349.1a5.3 5.3 0 0 0 2.7 5.5l.2 .1M82.8 347.6v1.5"/>
<path d="M83 352.1l-2.8 2.7M83 347.5l-.2 1.6M85.7 354.7a6.5 6.5 0 0 0 5.7 1.6M85.7 354.7l3.1 2.2 2.6-.6M86.1 346.8a3.6 3.6 0 0 0-.5 5.8 4.4 4.4 0 0 0 6.2 1.4M86.5 347.2l-1 .8M86.8 347.4a3.1 3.1 0 0 0-.9 5.4 3.2 3.2 0 0 0 3 1.7 3.2 3.2 0 0 0 2.9-1.9M88.8 356.8l-2.8 2.9M91.8 353.1l-.7 .7M91.8 356.2l-.4 .1M98.7 357.3a3.6 3.6 0 0 1 4.3 .7 3.6 3.6 0 0 1 .5 4.3 3.6 3.6 0 0 1-4.3-.6 3.6 3.6 0 0 1-.5-4.4zM98.8 359.4a2.89 2.89 0 0 0 4.5 2.1l.4-.8"/>
<path d="M98.8 359.4l4.9 1.3M98.8 355.8a1.29 1.29 0 0 0-1.7 1.3v13.7a2.45 2.45 0 0 0 1.7 2.2l4.5 1.2a1.29 1.29 0 0 0 1.7-1.3M98.8 355.8l4.5 1.2M99.1 357.9a2.89 2.89 0 0 1 4.6 2.1l-4.9-1.3zM99.3 357.7a2.76 2.76 0 0 1 2.9-.2 2.76 2.76 0 0 1 1.5 2.5M99.5 358.9v.2M99.5 359.1l4.1 1.2M99.5 359.1l-.7 .3M101.2 353.6l-1.3 .1-2.5 2.4-1.5-.2 1.2 2.5M101.2 353.6l4.4 1.2M101.2 353.6l-2.4 2.2M103.3 357a2.45 2.45 0 0 1 1.7 2.2"/>
<path d="M103.6 346.5l4.5 5.5M105 359.2v13.7M105.6 354.8a2.45 2.45 0 0 1 1.8 2.2M105.6 354.8l-2.3 2.2M107.4 357l-2.4 2.2M107.4 357v3.4l-.5 .4v6.9l.5-.5M108.1 352v38.1M109.7 340.6l-6.1 5.9M109.7 340.6l4.4 5.5M110.4 354.4l.1-1.3-.1 1.3M110.4 353.3l2.1-2.1v4.9l-2.1 2.1zM110.4 355.5l2.1 .6"/>
<path d="M116.5 351.9l.2 .3-.2 7.4M116.5 351.9v7.7M116.7 352.8l2.2 .5M118.9 353.3l2.7 1.3M118.9 353.3l-2.2 2.2M118.9 350.1v3.2M121.6 346.9l-.8 1.4-4.1 4M121.6 354.6l-5.1 5M121.6 346.9l-5.1 5M121.6 346.9v7.7M129.7 346h-6.3l-21.1 9.2M168.6 347l.2 16.3 12.5 2.4a1.51 1.51 0 0 0 1.7-.7 1.51 1.51 0 0 0-.2-1.8"/>
<path d="M168.6 347l11.6 2.2M179.1 341.6a9.7 9.7 0 0 0 6.7 3M180.2 349.2a2.13 2.13 0 0 1 1.7 2.9M181.9 352.1a10.5 10.5 0 0 0 .9 11.1M182.8 341.4l3.8 .9 4.3-.4a9.4 9.4 0 0 1-12.2 .9l.4-1.2M182.8 341.4l-1.8 .4-1.9-.2M182.8 341.4l3.9 3M182.9 346.1a2.13 2.13 0 0 1 1.7 2.9M182.9 346.1l5.1 1M182.9 346.1l-2.7 3.1M183.2 359.3a7.1 7.1 0 0 1 2.1-7.6 7.1 7.1 0 0 1 7.8-1 10.3 10.3 0 0 1 6.8 12.9 7 7 0 0 1-7.6 3.7M183.3 351.7a14.9 14.9 0 0 1 4.8-4.7 11.7 11.7 0 0 1 14.8 5.6"/>
<path d="M183.3 358.9a6.7 6.7 0 0 1 2.1-6.7 6.7 6.7 0 0 1 7-1 9.9 9.9 0 0 1 7 12.3 6.6 6.6 0 0 1-6.7 3.7M184.2 357.5l2.5-2.8a6.7 6.7 0 0 1 10.7 4.4l.1 1.5-.5 2-3 3.5M184.2 357.5a6.7 6.7 0 0 1 10.8 4.4v2.2l-1 1.9M184.2 357.5a6.7 6.7 0 0 0-.1 7.1 6.7 6.7 0 0 0 6.5 3.2l2.1-.7 1.3-1.1M184.6 349l-1 2.3M184.6 349l-2.7 3.1M185 359.1a5.1 5.1 0 0 1 6.1 .4 5.1 5.1 0 0 1 1.2 6 5 5 0 0 1-5.3 .8 5 5 0 0 1-3-4.4l.1-1.3zM187.2 359.8l-.3 1M200.4 349.4l5.5 1.1M203.2 353.5a1.48 1.48 0 0 0-1.6 .6 1.48 1.48 0 0 0-.1 1.7 10.4 10.4 0 0 1-1 11.5l.3 1.3 1.1 .9 8.4 1.7M203.2 353.5l6.9 1.4M205.9 350.5l-1.3 .2-2.9 3.3"/>
<path d="M205.9 350.5l-2.7 3M207.6 345.8l-2 .7M209.8 346.8l2.3 2.1M210.1 354.9l.2 16.3M213 347.2l-1.1 2.1M213 347.2l-4-.7-2.5-1.6a2.4 2.4 0 0 0-.9 2.5 2.4 2.4 0 0 0 2 1.7 8.3 8.3 0 0 0 7.9-.6M213 347.2l.7 .8 1.8 .5M214 359.5v3.2M215.5 348.5l-1.1 .3a11.1 11.1 0 0 1-5.8 .3M216.6 356l-.7 1.4-3.4 3.8M216.6 356l.1 7.9-2.7-1.2M216.6 356l-4.3 4.8"/>
<path d="M218.4 345.4l.2 16.3M218.4 345.4l-8.3 9.5M224.2 356.6l.1 4.6M228 357.4l.1 4.9M236.5 353.4l1.7 .3M236.6 350.5l-.2 2M238.2 348.7v5l-1.7 2-.1-5zM238.3 359.3v5l-1.7 2-.1-5zM240 342.2l.8 .1M240.1 345.2l.6 1.4M240.5 357.1l.3 .1M240.7 346.6v3.5"/>
<path d="M240.7 350.1h-.3l.1 7M240.7 350.1l.4-.4 .1 7.1M240.8 342.3a2.32 2.32 0 0 1 1.8 2.1M240.8 342.3l-.7 .8M240.8 357.2v3.5M240.8 350l.1 6.7M240.9 356.7l-.4 .4M240.9 356.7l.3 .1M241.2 356.8l-.4 .4M242.6 344.4l-1.9 2.2M242.6 344.4l.2 14.1M242.8 358.5l-.3 .9-2 2.3"/>
<path d="M242.8 358.5l-2 2.2M414.8 350.1h169.3M52.4 362.6v16.7l51.2 13.9 4.5-3.1M52.4 362.6l41.9 11.4M54.1 360.8l-1.7 1.8M56.6 361.1l37.7 10.3 2.8-.5M82.3 377.6l1.8-2.6 3.7 1 1.8 3.6-1.8 2.6-3.7-1M82.3 377.6l1.8 3.6M84.8 375.2l-2.5 2.4M85.4 375.4a4.1 4.1 0 0 0 4.1 3.9M85.6 375.4a3.7 3.7 0 0 0 3.8 3.7M86.2 375.6a2.18 2.18 0 0 0 .6 2.3 2.18 2.18 0 0 0 2.2 .5"/>
<path d="M86.9 378.5l-2.8 2.7M94.3 374l1.3 .8M97.1 371.2l-2.8 2.8M97.9 372.5l-2.3 2.3M98.7 367.6a3.6 3.6 0 0 1 4.3 .7 3.6 3.6 0 0 1 .5 4.3 3.6 3.6 0 0 1-4.3-.6 3.6 3.6 0 0 1-.5-4.4zM98.8 369.7a2.89 2.89 0 0 0 4.5 2.1l.4-.8M98.8 369.7l4.9 1.3M99.1 368.2a2.89 2.89 0 0 1 4.6 2.1l-4.9-1.3zM99.3 368a2.76 2.76 0 0 1 2.9-.2 2.76 2.76 0 0 1 1.5 2.5M99.5 369.2v.2M99.5 369.4l4.1 1.1M99.5 369.4l-.7 .3"/>
<path d="M99.9 373.3a2.13 2.13 0 0 1-.7 2.7 2.13 2.13 0 0 1-2.8-.4l-.8-.8M103.6 360.3l.2 .3M103.6 370.5l.2 .4M103.7 360l-.1 .3M103.7 370.3l-.1 .2M103.8 360.6l-.6 1.1M103.8 370.9l-.6 1.1M103.8 360.6l-.1 .1M103.8 370.9l-.1 .1M107.1 367.2l-.2 .2M107.1 360.6v6.6M107.1 367.2h.3"/>
<path d="M107.4 370.7l-.3 .8-2.4 2.4M107.4 367.2v3.5M107.4 370.7l-2.4 2.2M110.4 363.6l2.1-2.1v4.9l-2.1 2zM110.4 365.8l2.1 .6M110.5 363.4l-.1 1.3zM118.6 362.6l5.6 1.5M118.8 365.6l3 .8M124.2 364.1v10.3l-16.1 15.7M124.2 364.1l-2.4 2.3M168.9 375.6l.1 10.6 4.7 5.3 32.3 6.1 4.5-3.5M168.9 375.6l14.5 2.8"/>
<path d="M170.9 373.4l14.4 2.8M170.9 373.4l-2 2.2M173.5 364.2l-.2 2.9a14.1 14.1 0 0 1-2.4 6.3M183 360.6a7.5 7.5 0 0 1 1.3-8.6 7.5 7.5 0 0 1 8.6-1.5 10.6 10.6 0 0 1 7.1 13.8 7.6 7.6 0 0 1-8.9 3.4M183.2 362.7l-.4 .5M183.4 363a8.6 8.6 0 0 1 2.8-13.3 12.1 12.1 0 0 1 15.2 13.8 8.6 8.6 0 0 1-12.7 4.2M183.4 378.4a2.18 2.18 0 0 1 1.7 2.7M183.8 364l-1 1.2M185.3 376.2a2.18 2.18 0 0 1 1.8 2.7M185.3 376.2l-1.9 2.2M185.3 362.5l2.2 2.7M185.3 362.5l1-2.7h3.2l2.1 2.7-1 2.7h-3.1"/>
<path d="M185.7 375.7a2.17 2.17 0 0 1 1.8 2.7M185.7 375.7l6 1.1M185.7 375.7l-.4 .5M185.7 372.1a2.24 2.24 0 0 1-2.5 .9 2.24 2.24 0 0 1-1.6-2.2 3.2 3.2 0 0 1 2.7-4.6l1.3 .5 2.2 1.6 27.1 5.2M186.9 360.8l-1.6 1.7M186.9 360.8l2.1 2.6M187.1 378.9l-2 2.2M187.3 371.6l-1.6 .5M187.3 371.6l27.1 5.2M187.5 378.4l-.5 2.5M187.5 378.4l-.4 .5M188.9 368.5l-3.2 3.6"/>
<path d="M189 363.4l-1.5 1.8M189.8 368.7l-2.5 2.9M191.2 363.4h-2.2M194 378l-18.5 14.8h-6.2M196.5 377.7l6.4 1.2M200.1 365.9l1.1 .2M201 379.9l-1.9 2.2M202.5 379.4l-1.5 .5M202.5 379.4l9.9 1.9M202.5 379.4l-1.9 2.2M202.6 363.1l-2.8 3.2M202.9 378.9l-1 .1-.9 .9"/>
<path d="M202.9 378.9l-.4 .5M210.3 371.2l1.9-2.2a1.37 1.37 0 0 1 1.7-.7 1.37 1.37 0 0 1 .9 1.6l.1 3.6M212.3 360.8l.1 8M212.5 362.4l1.5 .3M214 362.7l-1.5 1.7M214.4 376.8l-.9 2.6-1.1 1.9M215 373.4l16.6 3.1M215 373.4l-.1 .1M215 376l.2 12.8-4.7 5.3M215 376l-.6 .8M215 376l16.6 3.2M218.6 361.7l3 .6"/>
<path d="M218.6 361.7l-6.2 7.1M221.3 363.1l.1 1.7M221.3 363.6l-.3 .1 .6 1.9 3.7 .8 3.3-1.2-.3-1.1M221.3 363.9l-.2 .1M221.4 364.8l1.3 1.1M221.4 364.8l.1 .7M222 362.1a4.8 4.8 0 0 1 5.8 .2 1.81 1.81 0 0 1-2.2 1.8 3.1 3.1 0 0 1-3.9-1.5zM222.7 374.9a3.3 3.3 0 0 0 3.4 .6M222.8 362.5l.2 .9M222.9 374.9v.2M223 362.2a2.7 2.7 0 0 1 3.8 .3 2.67 2.67 0 0 1-4 .1zM223.8 361.3l-.1-4.8 4.4 .9 .1 5"/>
<path d="M225 362.5l18.6 9.7h6.2M226.1 361.8a.89 .89 0 0 1 1 .9 .89 .89 0 0 1-1 .9 2.87 2.87 0 0 1-3.6-.9l1-.9M226.2 366l-1.8 .2M226.8 362.5l-.2 .8M228.3 363a3.7 3.7 0 0 0-4.7-1.7 2.22 2.22 0 0 0-2.3 1.8M228.3 363h.1M228.3 363v1.7l-.8 .9M228.3 363a4 4 0 0 1-4.9 1.6l-1.5-.6-.6-.9M228.3 363.6l6.9 1.3M228.3 364.4l.2 .8M231.5 369.1l.1 7.4M231.5 369.1l-16.6-3.2 .1 7.5"/>
<path d="M231.6 379.2l.2 17.2M235.2 364.9l-3.7 4.2M236.6 364l1.7 .3M236.7 361.1l-.1 2M238.3 368.9l2 .4M240.3 369.3l-8.7 9.9M240.3 369.3l.2 17.2-8.7 9.9M240.8 360.7l-.5 1.2M185.1 381.1a8.6 8.6 0 0 0 11.4 10.3 6.2 6.2 0 0 0 2.3-8.1l.3-1.2 .6-.4 .9-.1M187.3 380.4l2-2.2a6.6 6.6 0 0 1 10.4 3.2M187.6 380.1a6.8 6.8 0 0 1 10.4 4.3 4.9 4.9 0 0 1-1.6 5.2 4.9 4.9 0 0 1-5.4 .4 6.4 6.4 0 0 1-3.4-9.9zM187.7 385.5a4 4 0 0 1 1-4.7 4 4 0 0 1 4.9-.3 5 5 0 0 1 1.9 8.4l-1.8 .6-1.7-.2"/>
<path d="M187.7 385.9a4.3 4.3 0 0 1 .8-5.4 4.3 4.3 0 0 1 5.4-.3 5.3 5.3 0 0 1 1.9 8.7l-1.8 .7-2.3-.2M188.2 387.4a4.6 4.6 0 0 1-1.1-5.3 4.6 4.6 0 0 1 4.7-2.6 6.2 6.2 0 0 1 5.1 8.8 5 5 0 0 1-7 .6M188.4 383.8a3.5 3.5 0 0 1 3.6-2.2 3.6 3.6 0 0 1 2.9 5.4l-1.3 1.4M188.4 383.8a3.6 3.6 0 0 1 4.5 .2 3.6 3.6 0 0 1 .7 4.4M188.4 383.8a3.5 3.5 0 0 0 .6 4.5 3.5 3.5 0 0 0 4.6 .1M188.8 384.6a2.64 2.64 0 0 1 3.4 .4 2.64 2.64 0 0 1 .2 3.5 2.7 2.7 0 0 1-3.3-.6 2.7 2.7 0 0 1-.3-3.3zM189.1 386.2l.8-1.2 1.6 .3 .8 1.5-.8 1.1-1.6-.3M189.1 386.2l.8 1.4M189.9 385.3l-.8 .9M189.9 385.3l.8 1.5M190 385l-.1 .3M190.7 386.8l-.8 .8"/>
<path d="M190.7 386.8l1.4 .2M199 388.7l-2.3 .7M199.4 386.3l-2.3 2.7M200.6 381.6l9.8 1.9M210.4 383.5l.1 10.6M211.9 392.6l19.9 3.8M212.4 381.3l-2 2.2"/>
<circle cx="280" cy="81.4" r="5.1"/>
<circle cx="379.8" cy="107.9" r="5.1"/>
<circle cx="266.6" cy="137.6" r="5.1"/>
<circle cx="160.9" cy="167.4" r="5.1"/>
<circle cx="386" cy="167.5" r="5.1"/>
<circle cx="180.5" cy="198.6" r="5.1"/>
<circle cx="375.2" cy="181" r="5.1"/>
<circle cx="164.1" cy="235" r="5.1"/>
<circle cx="159.3" cy="259.8" r="5.1"/>
<circle cx="38.8" cy="293.8" r="5.1"/>
<circle cx="38.8" cy="331.3" r="5.1"/>
<circle cx="38.8" cy="321.1" r="5.1"/>
<circle cx="134.8" cy="335.9" r="5.1"/>
<circle cx="155.6" cy="332.2" r="5.1"/>
<circle cx="165.8" cy="332.2" r="5.1"/>
<circle cx="134.8" cy="346" r="5.1"/>
<circle cx="254.9" cy="372.2" r="5.1"/>
<circle cx="154" cy="392.8" r="5.1"/>
<circle cx="164.2" cy="392.8" r="5.1"/>
<circle cx="465.3" cy="407.1" r=".19"/>
</g>
<path d="M388.6 365.6h33.8M388.6 371.5h195M422.4 360.3v11.2M443.2 371.5v38.3M479.7 360.3v11.2M443.2 392.8h140.4M487.4 399.4h77.6M487.4 392.8v17M534.6 392.8v16.9M565 392.8v16.9M388.6 409.7h195v-49.4h-195v49.5" fill="none" stroke="#808080" stroke-width=".5"/>
<path d="M.1 -.1v419.9h594M25.1 9.8h559v400h-559z" fill="none" stroke="#c0c0c0" stroke-width=".5"/>
<path d="M223.6 161.7a.34 .34 0 0 0 .1 .6 .34 .34 0 0 0 .4-.4zM224.3 189.3a.34 .34 0 0 0 .1 .6 .34 .34 0 0 0 .4-.5zM245.3 168.4l.1 .5a.34 .34 0 0 0 .5-.4 .34 .34 0 0 0-.6-.1zM244.9 156.2l.1 .5 .1-.3-.1 .3a.34 .34 0 0 0 .4-.1 .34 .34 0 0 0-.1-.4 .34 .34 0 0 0-.4 0zM347 173.3l.2 .2-.3-.1a.34 .34 0 0 0 .3 .4 .34 .34 0 0 0 .3-.4 .34 .34 0 0 0-.5-.1zM340.8 112l3.2-1 .1 1zM317.6 78.9a.34 .34 0 0 0 .1 .6 .34 .34 0 0 0 .5-.4zM358.7 173.3l-.1 .4 .4-.1-.4 .1a.34 .34 0 0 0 .5 .2 .34 .34 0 0 0 .1-.5 .34 .34 0 0 0-.5-.1zM358.7 162.2l.2 .2-.3-.1a.34 .34 0 0 0 .3 .4 .34 .34 0 0 0 .3-.4 .34 .34 0 0 0-.5-.1zM193.6 347.5v.6l.5-.1-.2-.2 .2 .2v-.4zM193.8 377.8a.34 .34 0 0 0 0 .4 .34 .34 0 0 0 .4 0 .34 .34 0 0 0 .1-.4l-.3 .2 .3-.2zM224.7 362.3l.3 .2-.3-.1a.34 .34 0 0 0 .2 .5 .34 .34 0 0 0 .4-.5 .34 .34 0 0 0-.6-.1zM190.3 259.2a.34 .34 0 0 0 .1 .6 .34 .34 0 0 0 .4-.3zM191.4 243.1v.5h.5l-.3-.3 .3 .2-.1-.4zM54.3 342.4v.5h.4l-.2-.3 .3 .2v-.4zM102.1 354.9l-.1 .4 .3-.1-.3 .1a.34 .34 0 0 0 .5 .2 .34 .34 0 0 0 .1-.5 .34 .34 0 0 0-.5-.1zM74 318.5v.5h.5l-.3-.2 .3 .2-.1-.5z" fill="#000"/>
<text font-size="11.3" x="469.6" y="386.6">OA-Y20-A01-02</text>
<g font-size="8.5">
<text x="40.2" y="26.3">Assembly instructions, Idler block</text>
<text x="392.2" y="407">Ytec3D.com</text>
</g>
<g font-size="4.7">
<text x="264" y="31.1">Add nuts</text>
<text x="277.5" y="83.1">18</text>
<text x="377.2" y="109.6">18</text>
<text x="264" y="139.3">17</text>
<text x="158.4" y="169">15</text>
<text x="383.4" y="169.1">17</text>
<text x="372.6" y="182.7">18</text>
<text x="177.9" y="200.3">18</text>
<text x="161.5" y="236.7">13</text>
<text x="111.3" y="246.5">Add bearings and clamps</text>
<text x="158" y="261.5">3</text>
<text x="36.2" y="295.5">13</text>
<text x="36.2" y="322.7">16</text>
<text x="425.2" y="321.4">38</text>
<text x="441.2" y="321.4">OA-Y20-P13-00</text>
<text x="512" y="321.4">Rotary shaft</text>
<text x="572.1" y="321.4">1</text>
<text x="36.2" y="333">39</text>
<text x="153" y="333.9">14</text>
<text x="164.5" y="333.9">2</text>
<text x="132.2" y="337.6">16</text>
<text x="132.2" y="347.7">39</text>
<text x="514.4" y="368">Gantry assembly</text>
<text x="252.3" y="373.8">12</text>
<text x="151.5" y="394.5">13</text>
<text x="162.9" y="394.5">3</text>
</g>
<g font-size="4.2">
<text x="418.7" y="33.2">ITEM NO.</text>
<text x="450.3" y="33.2">PART NUMBER</text>
<text x="512.1" y="33.2">DESCRIPTION</text>
<text x="568.8" y="33.2">QTY.</text>
<text x="426.6" y="41.5">1</text>
<text x="441.2" y="39.5">15mm 150LPI Encoder</text>
<text x="512.1" y="41.5">Encoder strip</text>
<text x="572.2" y="41.5">1</text>
<text x="441.2" y="43.6">Strip L=395</text>
<text x="426.6" y="50.3">2</text>
<text x="441.2" y="50.3">608 bearing</text>
<text x="501.7" y="50.3">Miniature roller bearing</text>
<text x="572.2" y="50.3">1</text>
<text x="426.6" y="57.6">3</text>
<text x="441.2" y="57.6">624 bearing</text>
<text x="501.7" y="57.6">Miniature roller bearing</text>
<text x="572.2" y="57.6">5</text>
<text x="426.6" y="64.9">4</text>
<text x="441.2" y="64.9">685 bearing</text>
<text x="501.7" y="64.9">Miniature roller bearing</text>
<text x="572.2" y="64.9">2</text>
<text x="426.6" y="72.7">5</text>
<text x="441.2" y="72.7">DIN 0125-1A M3</text>
<text x="517.8" y="72.7">Washer</text>
<text x="572.2" y="72.7">1</text>
<text x="426.6" y="80">6</text>
<text x="441.2" y="80">DIN 0125-1A M4</text>
<text x="517.8" y="80">Washer</text>
<text x="571.1" y="80">13</text>
<text x="426.6" y="87.3">7</text>
<text x="441.2" y="87.3">DIN 0125-1A M8</text>
<text x="517.8" y="87.3">Washer</text>
<text x="572.2" y="87.3">4</text>
<text x="426.6" y="94.3">8</text>
<text x="441.2" y="94.3">DIN 0912 M3x6</text>
<text x="496.7" y="94.3">Hex socket head cap screw</text>
<text x="572.2" y="94.3">2</text>
<text x="426.6" y="101.6">9</text>
<text x="441.2" y="101.6">DIN 0912 M3x10</text>
<text x="496.7" y="101.6">Hex socket head cap screw</text>
<text x="571.1" y="101.6">13</text>
<text x="425.4" y="108.9">10</text>
<text x="441.2" y="108.9">DIN 0912 M3x20</text>
<text x="496.7" y="108.9">Hex socket head cap screw</text>
<text x="572.2" y="108.9">6</text>
<text x="425.4" y="116.2">11</text>
<text x="441.2" y="116.2">DIN 0912 M4x12</text>
<text x="496.7" y="116.2">Hex socket head cap screw</text>
<text x="571.1" y="116.2">12</text>
<text x="425.4" y="123.6">12</text>
<text x="441.2" y="123.6">DIN 0912 M4x20</text>
<text x="496.7" y="123.6">Hex socket head cap screw</text>
<text x="572.2" y="123.6">1</text>
<text x="425.4" y="130.9">13</text>
<text x="441.2" y="130.9">DIN 0912 M4x30</text>
<text x="496.7" y="130.9">Hex socket head cap screw</text>
<text x="572.2" y="130.9">5</text>
<text x="425.4" y="138.2">14</text>
<text x="441.2" y="138.2">DIN 0912 M8x30</text>
<text x="496.7" y="138.2">Hex socket head cap screw</text>
<text x="572.2" y="138.2">5</text>
<text x="425.4" y="146">15</text>
<text x="441.2" y="146">DIN 0934 M8</text>
<text x="517.7" y="146">Hex nut</text>
<text x="572.2" y="146">1</text>
<text x="425.4" y="153.3">16</text>
<text x="441.2" y="153.3">DIN 0963 M3x16</text>
<text x="492.4" y="153.3">Slotted countersunk head screw</text>
<text x="571.1" y="153.3">10</text>
<text x="425.4" y="160.2">17</text>
<text x="441.2" y="160.2">DIN 0985 M3</text>
<text x="499.9" y="160.2">Prevailing torque hex nut</text>
<text x="571.1" y="160.2">14</text>
<text x="425.4" y="167.5">18</text>
<text x="441.2" y="167.5">DIN 0985 M4</text>
<text x="499.9" y="167.5">Prevailing torque hex nut</text>
<text x="572.2" y="167.5">8</text>
<text x="425.4" y="174.9">19</text>
<text x="441.2" y="174.9">GT2 pulley 20T 6mm</text>
<text x="512.3" y="174.9">Timing pulley</text>
<text x="572.2" y="174.9">2</text>
<text x="425.4" y="183.6">20</text>
<text x="441.2" y="181.6">GT2 x 6mm Timing belt</text>
<text x="441.2" y="185.7">L120 Closed</text>
<text x="514.4" y="183.6">Timing belt</text>
<text x="572.2" y="183.6">1</text>
<text x="441.2" y="191.8">GT2 x 6mm Timing belt</text>
<text x="425.4" y="193.8">21</text>
<text x="441.2" y="195.9">L1000</text>
<text x="514.4" y="193.8">Timing belt</text>
<text x="572.2" y="193.8">1</text>
<text x="425.4" y="202.6">22</text>
<text x="441.2" y="202.6">HFS6-3060-425</text>
<text x="512.7" y="202.6">30x60 profile</text>
<text x="572.2" y="202.6">1</text>
<text x="425.4" y="210.3">23</text>
<text x="441.2" y="210.3">HNTAP6-3</text>
<text x="511.6" y="210.3">Profile nut M3</text>
<text x="572.2" y="210.3">6</text>
<text x="425.4" y="217.7">24</text>
<text x="441.2" y="217.7">HNTAP6-4</text>
<text x="511.6" y="217.7">Profile nut M4</text>
<text x="571.1" y="217.7">10</text>
<text x="425.4" y="224.6">25</text>
<text x="441.2" y="224.6">MGN12 - L400</text>
<text x="509.2" y="224.6">Linear guide rail</text>
<text x="572.2" y="224.6">1</text>
<text x="425.4" y="231.9">26</text>
<text x="441.2" y="231.9">MGN12H</text>
<text x="503.3" y="231.9">Linear guide carriage</text>
<text x="572.2" y="231.9">1</text>
<text x="425.4" y="239.2">27</text>
<text x="441.2" y="239.2">OA-Y20-P01-01</text>
<text x="507" y="239.2">Gantry Free block</text>
<text x="572.2" y="239.2">1</text>
<text x="425.4" y="246.6">28</text>
<text x="441.2" y="246.6">OA-Y20-P03-01</text>
<text x="506.5" y="246.6">Gantry fixed block</text>
<text x="572.2" y="246.6">1</text>
<text x="425.4" y="253.9">29</text>
<text x="441.2" y="253.9">OA-Y20-P04-00</text>
<text x="508.8" y="253.9">Spreader Mount</text>
<text x="572.2" y="253.9">1</text>
<text x="425.4" y="261.2">30</text>
<text x="441.2" y="261.2">OA-Y20-P04-00-M</text>
<text x="508.7" y="261.2">Spreader mount</text>
<text x="572.2" y="261.2">1</text>
<text x="425.4" y="269">31</text>
<text x="441.2" y="269">OA-Y20-P05-00</text>
<text x="499.8" y="269">Encoder Ribon End Block</text>
<text x="572.2" y="269">2</text>
<text x="425.4" y="276.3">32</text>
<text x="441.2" y="276.3">OA-Y20-P06-01</text>
<text x="512.1" y="276.3">Motor mount</text>
<text x="572.2" y="276.3">1</text>
<text x="425.4" y="283.2">33</text>
<text x="441.2" y="283.2">OA-Y20-P07-00</text>
<text x="509.3" y="283.2">Spreader pulley</text>
<text x="572.2" y="283.2">1</text>
<text x="425.4" y="290.5">34</text>
<text x="441.2" y="290.5">OA-Y20-P08-00</text>
<text x="509.9" y="290.5">Endstop mount</text>
<text x="572.2" y="290.5">1</text>
<text x="425.4" y="297.9">35</text>
<text x="441.2" y="297.9">OA-Y20-P10-00</text>
<text x="511.4" y="297.9">Cable pickup</text>
<text x="572.2" y="297.9">1</text>
<text x="425.4" y="305.2">36</text>
<text x="441.2" y="305.2">OA-Y20-P11-00</text>
<text x="510.7" y="305.2">Cable support</text>
<text x="572.2" y="305.2">5</text>
<text x="425.4" y="312.9">37</text>
<text x="441.2" y="312.9">OA-Y20-P12-00</text>
<text x="511.7" y="312.9">Cable mount</text>
<text x="572.3" y="312.9">1</text>
<text x="425.4" y="330">39</text>
<text x="441.2" y="330">OA-Y30-P02-01</text>
<text x="510" y="330">Belt clamp T2.5</text>
<text x="572.2" y="330">4</text>
<text x="425.4" y="337.8">40</text>
<text x="441.2" y="337.8">Omron 5e4t85</text>
<text x="513.2" y="337.8">Microswitch</text>
<text x="572.2" y="337.8">2</text>
<text x="425.4" y="346.1">41</text>
<text x="441.2" y="344.1">Stepper NEMA 17</text>
<text x="501" y="346.1">Nema 42 stepper motor</text>
<text x="572.2" y="346.1">1</text>
<text x="441.2" y="348.2">42BYGHW609</text>
<text x="425.4" y="356.3">42</text>
<text x="441.2" y="354.3">Universal 25mm gear</text>
<text x="441.2" y="358.4">motor</text>
<text x="512.4" y="356.3">25mm motor</text>
<text x="572.2" y="356.3">1</text>
<text x="497.8" y="406.1">Y. de Haas</text>
</g>
<text font-size="3.9" x="571.5" y="402.5">A2</text>
<text font-size="3.5" x="542.5" y="407">30-9-2018</text>
<g font-size="2.8">
<text x="501.7" y="396.9">DRAWN BY</text>
<text x="546.9" y="396.9">DATE</text>
</g>
<g font-size="2">
<text x="400.6" y="363.7">SCALE:1:1</text>
<text x="424.2" y="363.2">MATERIAL:</text>
<text x="481.3" y="363.2">Description</text>
<text x="393.3" y="369.3">DO NOT SCALE DRAWING</text>
<text x="444.7" y="374.5">TITLE:</text>
<text x="448.2" y="395.9">UNLESS OTHERWISE SPECIFIED:</text>
<text x="448.2" y="398.4">DIMENSIONS ARE IN MILLIMETERS</text>
<text x="448.2" y="400.9">SURFACE FINISH: Ra 1.6</text>
<text x="448.2" y="403.4">TOLERANCES: +/- 0.1mm</text>
<text x="449.9" y="405.9">LINEAR: +/- 0.2mm</text>
<text x="449.9" y="408.4">ANGULAR: +/- 1</text>
</g>
</svg>
